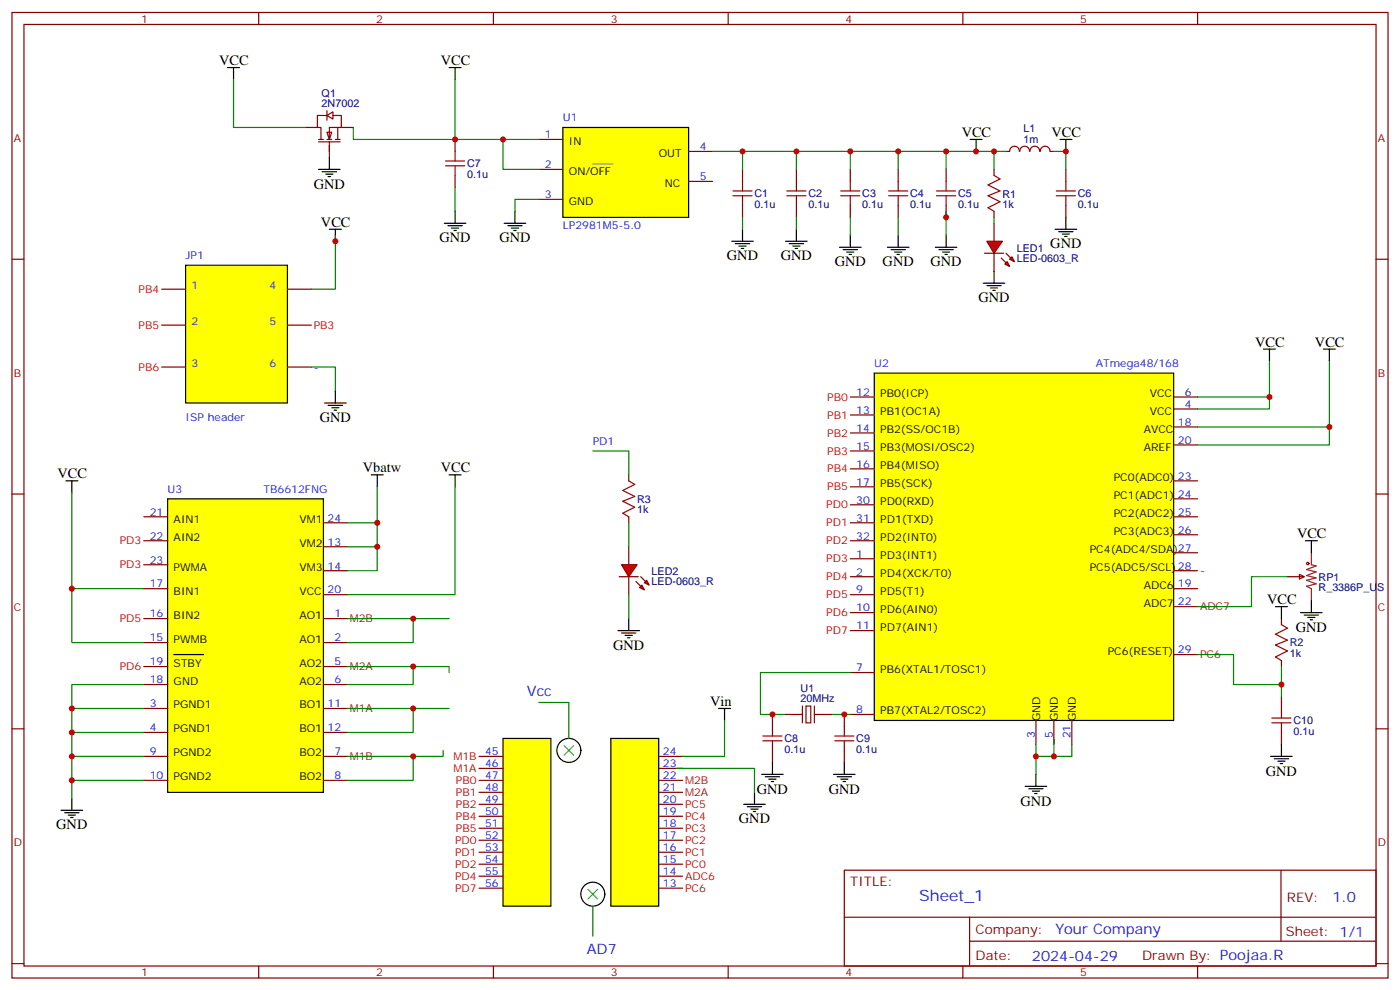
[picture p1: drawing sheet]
<svg xmlns="http://www.w3.org/2000/svg" width="412mm" height="292mm" viewBox="0 0 412 292" stroke-linecap="round" stroke-linejoin="round" font-family="sans-serif">
<g fill="none" stroke="#870000" stroke-width=".35">
<path d="M3.5 3.7h405.4v284.3h-405.4zM7.1 7.2h398.2v277.3h-398.2zM76.2 3.7v3.5M145.3 3.7v3.5M214.5 3.7v3.5M283.6 3.7v3.5M352.8 3.7v3.5M3.5 76.3h3.6M405.3 76.3h3.6M3.5 145.5h3.6M405.3 145.5h3.6M3.5 214.6h3.6"/>
<path d="M405.3 214.6h3.6M248.7 256.3h156.6v28.2h-156.6zM377.3 256.3v20.9M248.7 270.1h156.5M285.6 277.2h119.6M285.6 270.1v14.1M3.5 283.8h3.6M76.2 284.5v3.5M145.3 284.5v3.5M214.5 284.5v3.5M283.6 284.5v3.5M352.8 284.5v3.5"/>
<path d="M405.3 283.8h3.6"/>
</g>
<path d="M165.8 37.5h37v26.5h-37z" fill="#ff0" stroke="#000" stroke-width=".35"/>
<g fill="none" stroke="#a10000" stroke-width=".35">
<path d="M215.9 57.6h5.6M215.9 56.2h5.6M218.7 53.4v2.8M218.7 57.6v2.9M231.8 57.6h5.6M231.8 56.2h5.6M234.6 53.4v2.8M234.6 57.6v2.9M247.6 57.6h5.7M247.6 56.2h5.7M250.5 53.4v2.8M250.5 57.6v2.9"/>
<path d="M261.8 57.6h5.6M261.8 56.2h5.6M264.6 53.4v2.8M264.6 57.6v2.9M275.9 57.6h5.6M275.9 56.2h5.6M278.7 53.4v2.8M278.7 57.6v2.9M311.1 57.6h5.7M311.1 56.2h5.7M314 53.4v2.8M314 57.6v2.9"/>
</g>
<g fill="none" stroke="#870000" stroke-width=".35">
<path d="M158.7 41.1h7.1M158.7 49.9h7.1M158.7 58.7h7.1M202.8 44.6h7.1M202.8 53.4h7.1M218.7 49.9v3.5M234.6 49.9v3.5M250.5 49.9v3.5M264.6 49.9v3.5M278.7 49.9v3.5M314 49.9v3.5M218.7 60.5v3.5"/>
<path d="M234.6 60.5v3.5M250.5 60.5v3.5M264.6 60.5v3.5M278.7 60.5v3.5M314 60.5v3.5"/>
</g>
<g fill="#fff" stroke="#870000" stroke-width=".35">
<path d="M96.3 38.9h1.4l-.7 2.2z"/>
<path d="M96.3 34l1.8-1.1v2.2z"/>
</g>
<g fill="none" stroke="#870000" stroke-width=".35">
<path d="M90 37.5h3.5M96.3 34h-2.8v3.5h1v3.6M96.3 32.6v2.8M98.1 34h2.4v3.5h-3.5v3.6M99.5 37.5v3.6M100.5 37.5h3.6M93.8 41.8h6.4M93.8 41.1h1.4M96.3 41.1h1.4M97 41.8v4.6M98.8 41.1h1.4M134.1 41.1v3.5"/>
<path d="M134.1 51.6v3.6M292.8 49.9v1.7M296.3 44.6h1.1M297.4 44.6a1.41 1.41 0 0 1 1.4-1.5 1.41 1.41 0 0 1 1.4 1.5M300.4 44.6a1.41 1.41 0 0 1 1.4-1.5 1.41 1.41 0 0 1 1.4 1.5M303.4 44.6a1.41 1.41 0 0 1 1.4-1.5 1.41 1.41 0 0 1 1.4 1.5M306.5 44.6a1.41 1.41 0 0 1 1.4-1.5 1.41 1.41 0 0 1 1.4 1.5M309.4 44.6h1M292.8 62.2v1.8"/>
</g>
<g fill="none" stroke="#000" stroke-width=".35">
<path d="M67 19.9h3.6M68.8 19.9v3.5M132.3 19.9h3.5M134.1 19.9v3.5M93.8 49.9h6.4M94.9 50.6h4.2M96 51.3h2.1M96.7 52h.7M97 46.4v3.5M130.9 65.8h6.3M131.9 66.5h4.3M133 67.2h2.1"/>
<path d="M133.7 67.9h.7M134.1 62.2v3.6M148.5 65.8h6.4M149.6 66.5h4.2M150.6 67.2h2.2M151.3 67.9h.7M151.7 62.2v3.6"/>
</g>
<path d="M68.8 23.4v14.1h21.2M104.1 37.5v3.6h30M134.1 23.4v17.7h24.6M134.1 55.2v7M148.2 41.1v8.8h10.5M158.7 58.7h-7v3.5" fill="none" stroke="#008700" stroke-width=".35"/>
<path d="M131.2 48.8h5.7M131.2 47.4h5.7M134.1 44.6v2.8M134.1 48.8v2.8M292.8 51.6l1.8 1.1-3.6 1.8 3.6 1.7-3.6 1.4 3.6 1.8-3.6 1.8 1.8 1" fill="none" stroke="#a10000" stroke-width=".35"/>
<g fill="#f00" stroke="#870000" stroke-width=".35">
<path d="M290.7 71h4.6l-2.5 3.6z"/>
<path d="M290 74.6h5.6z"/>
</g>
<g fill="#870000" stroke="#870000" stroke-width=".35">
<path d="M296.3 74.6l1.4 1.4z"/>
<path d="M294.9 76l1.4 1.4z"/>
</g>
<g fill="#f00" stroke="#870000" stroke-width=".35">
<path d="M298.1 75.6l.7 1.4-1.4-.7z"/>
<path d="M296.7 77l.7 1.5-1.4-.7z"/>
</g>
<path d="M292.8 65.8v5.2M292.8 74.6v5.3" fill="none" stroke="#870000" stroke-width=".35"/>
<g fill="none" stroke="#000" stroke-width=".35">
<path d="M285.8 41.1h3.5M287.5 41.1v3.5M312.2 41.1h3.5M314 41.1v3.5M215.5 71h6.4M216.6 71.8h4.2M217.7 72.5h2.1M218.4 73.2h.7M218.7 67.5v3.5M231.4 71h6.4M232.5 71.8h4.2M233.5 72.5h2.2"/>
<path d="M234.2 73.2h.7M234.6 67.5v3.5M247.3 72.8h6.3M248.4 73.5h4.2M249.4 74.2h2.1M250.1 74.9h.7M250.5 69.3v3.5M261.4 72.8h6.4M262.5 73.5h4.2M263.5 74.2h2.1M264.2 74.9h.7M264.6 69.3v3.5"/>
<path d="M275.5 72.8h6.4M276.6 73.5h4.2M277.6 74.2h2.2M278.3 74.9h.7M278.7 69.3v3.5M292.8 79.9v3.5M310.8 67.5h6.3M311.9 68.2h4.2M312.9 68.9h2.1M313.6 69.6h.7M314 64v3.5M289.6 83.4h6.4"/>
<path d="M290.7 84.1h4.2M291.7 84.8h2.2M292.5 85.5h.7"/>
</g>
<g fill="none" stroke="#008700" stroke-width=".35">
<path d="M209.9 44.6h86.4M218.7 44.6v5.3M234.6 44.6v5.3M250.5 44.6v5.3M264.6 44.6v5.3M278.7 44.6v5.3M292.8 44.6v5.3M310.4 44.6h3.6v5.3M218.7 64v3.5M234.6 64v3.5M250.5 64v5.3M264.6 64v5.3"/>
<path d="M278.7 62.2v7.1M292.8 64v1.8"/>
</g>
<path d="M54.7 78.1h30v40.6h-30z" fill="#ff0" stroke="#000" stroke-width=".35"/>
<path d="M47.6 85.2h7.1M47.6 95.7h7.1M84.7 85.2h7M84.7 95.7h7M47.6 108.1h7.1M84.7 108.1h7" fill="none" stroke="#870000" stroke-width=".35"/>
<path d="M97 67.5h3.5M98.8 67.5v3.5M95.6 118.7h6.4M96.7 119.4h4.2M98.8 115.1v3.6M97.7 120.1h2.1M98.4 120.8h.7" fill="none" stroke="#000" stroke-width=".35"/>
<path d="M98.8 69.3v15.9h-7.1M91.7 108.1h7.1v7" fill="none" stroke="#008700" stroke-width=".35"/>
<path d="M49.4 146.9h45.8v86.4h-45.8z" fill="#ff0" stroke="#000" stroke-width=".35"/>
<g fill="none" stroke="#870000" stroke-width=".35">
<path d="M42.3 152.2h7.1M42.3 159.2h7.1M95.2 154h7.1M42.3 166.3h7.1M42.3 173.4h7.1M95.2 175.1h7.1M95.2 168.1h7.1M95.2 161h7.1M42.3 182.2h7.1M42.3 189.2h7.1M42.3 196.3h7.1M95.2 182.2h7.1"/>
<path d="M95.2 189.2h7.1M95.2 196.3h7.1M42.3 201.6h7.1M42.3 208.6h7.1M42.3 215.7h7.1M95.2 201.6h7.1M95.2 208.6h7.1M95.2 215.7h7.1M42.3 222.7h7.1M42.3 229.8h7.1M95.2 222.7h7.1M95.2 229.8h7.1"/>
</g>
<path d="M257.5 109.9h88.2v102.3h-88.2z" fill="#ff0" stroke="#000" stroke-width=".35"/>
<g fill="none" stroke="#870000" stroke-width=".35">
<path d="M345.7 116.9h7.1M345.7 120.4h7.1M345.7 125.7h7.1M345.7 131h7.1M345.7 141.6h7.1M345.7 146.9h7.1M345.7 152.2h7.1M345.7 157.5h7.1M345.7 162.8h7.1M345.7 168.1h7.1M345.7 173.4h7.1M345.7 178.6h7.1"/>
<path d="M345.7 192.8h7.1M305.2 212.2v7M310.4 212.2v7M315.7 212.2v7"/>
</g>
<path d="M148.2 217.5h14.1v49.3h-14.1z" fill="#ff0" stroke="#000" stroke-width=".35"/>
<g fill="none" stroke="#870000" stroke-width=".35">
<path d="M250.5 116.9h7M250.5 122.2h7M250.5 127.5h7M250.5 132.8h7M250.5 138.1h7M250.5 143.4h7M250.5 148.7h7M250.5 154h7M250.5 159.2h7M250.5 164.5h7M250.5 169.8h7M250.5 175.1h7"/>
<path d="M250.5 180.4h7M250.5 185.7h7M250.5 198h7M250.5 210.4h7M141.1 222.7h7.1M141.1 226.3h7.1M141.1 229.8h7.1M141.1 233.3h7.1M141.1 236.9h7.1M194 222.7h7.1M194 226.3h7.1M194 229.8h7.1"/>
<path d="M194 233.3h7.1M194 236.9h7.1M141.1 240.4h7.1M141.1 243.9h7.1M141.1 247.4h7.1M141.1 251h7.1M141.1 254.5h7.1M141.1 258h7.1M194 240.4h7.1M194 243.9h7.1M194 247.4h7.1M194 251h7.1"/>
<path d="M194 254.5h7.1M194 258h7.1M141.1 261.5h7.1M194 261.5h7.1"/>
</g>
<path d="M179.9 217.5h14.1v49.3h-14.1z" fill="#ff0" stroke="#000" stroke-width=".35"/>
<g fill="none" stroke="#000" stroke-width=".35">
<path d="M372.2 102.8h3.5M373.9 102.8v3.5M389.8 102.8h3.5M391.6 102.8v3.5M109.4 139.8h3.5M111.1 139.8v3.6M132.3 139.8h3.5M134.1 139.8v3.6M19.4 141.6h3.5M21.2 141.6v3.5M384.5 159.2h3.6M386.3 159.2v3.6"/>
<path d="M375.7 178.6h3.5M377.5 178.6v3.6M386.3 176.9v3.5M51.2 192.8h8.8M383.1 180.4h6.4M384.2 181.1h4.2M385.2 181.8h2.1M385.9 182.5h.7M211.7 208.6h3.5M213.4 208.6v3.6M377.5 219.2v3.5M18 238.6h6.3"/>
<path d="M19 239.3h4.3M21.2 235.1v3.5M219.1 236.9h6.3M220.1 237.6h4.3M221.2 238.3h2.1M221.9 239h.7M222.2 233.3v3.6M224.4 228h6.3M225.4 228.7h4.3M226.5 229.4h2.1M227.2 230.2h.7M227.5 224.5v3.5"/>
<path d="M245.5 228h6.4M246.6 228.7h4.2M247.6 229.4h2.2M248.4 230.2h.7M248.7 224.5v3.5M302 231.6h6.3M303 232.3h4.3M304.1 233h2.1M304.8 233.7h.7M305.2 228v3.6M374.3 222.7h6.3M375.4 223.4h4.2"/>
<path d="M376.4 224.2h2.1M377.1 224.9h.7M20.1 240h2.1M20.8 240.7h.7"/>
<circle cx="167.6" cy="221" r="3.5"/>
<circle cx="174.6" cy="263.3" r="3.5"/>
</g>
<path d="M166.2 219.6l2.8 2.8M169 219.6l-2.8 2.8M173.2 261.9l2.8 2.8M176 261.9l-2.8 2.8" fill="none" stroke="#3c3" stroke-width=".35"/>
<g fill="none" stroke="#008700" stroke-width=".35">
<path d="M373.9 106.3v10.6h-21.1M373.9 116.9v3.5h-21.1M391.6 106.3v19.4h-38.8M391.6 125.7v5.3h-38.8M21.2 145.1v44.1h21.1M111.1 143.4v10.6h-8.8M111.1 154v7h-8.8M134.1 143.4v31.7h-31.8M21.2 173.4h21.1M111.1 161v7.1h-8.8M379.2 169.8h-10.5v8.8h-15.9M102.3 196.3h30v1.7"/>
<path d="M102.3 182.2h30M121.7 182.2v7h-19.4M121.7 196.3v5.3h-19.4M250.5 198h-26.5v12.4h7.1M352.8 192.8h10.6v8.8h14.1M377.5 196.3v8.8M21.2 208.6h21.1M21.2 215.7h21.1M42.3 201.6h-21.1v33.5M102.3 208.6h30M121.7 208.6v7.1h-19.4M158.7 206.9h8.9v10.6"/>
<path d="M213.4 212.2v10.5h-12.3M245.2 210.4h5.3M305.2 219.2v8.8M310.4 217.5v5.2h-5.2M315.7 219.2v3.5h-5.3M21.2 222.7h21.1M21.2 229.8h21.1M121.7 222.7v7.1h-19.4M130.5 221v1.7h-28.2M199.3 226.3h22.9v7M174.6 266.8v8.9"/>
</g>
<g fill="none" stroke="#870000" stroke-width=".35">
<path d="M185.2 139.8v1.8M185.2 152.2v1.8M379.2 169.8h5M382.8 169.1l1.4 .7-1.4 .7zM377.5 182.2v1.7M377.5 194.5v1.8M227.5 210.4v3.5M231.1 210.4h5.3M237.4 207.9h1.4v5h-1.4zM239.9 210.4h5.3M248.7 210.4v3.5M377.5 205.1v3.5"/>
<path d="M377.5 215.7v3.5M227.5 221v3.5M248.7 221v3.5"/>
</g>
<path d="M236.4 207.9v5M239.9 207.9v5" fill="none" stroke="#871200" stroke-width=".35"/>
<g fill="none" stroke="#a10000" stroke-width=".35">
<path d="M185.2 141.6l1.8 1.1-3.6 1.7 3.6 1.8-3.6 1.4 3.6 1.8-3.6 1.7 1.8 1.1M377.5 183.9l1.7 1.1-3.5 1.8 3.5 1.7-3.5 1.4 3.5 1.8-3.5 1.8 1.8 1M224.7 218.2h5.7M224.7 216.7h5.7M227.5 213.9v2.8M227.5 218.2v2.8M245.9 218.2h5.6M245.9 216.7h5.6M248.7 213.9v2.8M248.7 218.2v2.8M374.6 212.9h5.7M374.6 211.5h5.7"/>
<path d="M377.5 208.6v2.9M377.5 212.9v2.8"/>
<circle cx="385.2" cy="165.9" r=".35"/>
</g>
<path d="M386.3 162.8v3.5l1.4 .4-2.8 1 2.8 .7-2.8 1.1 2.8 .7-2.8 .7 2.8 1-2.8 .7 1.4 .8v3.5" fill="none" stroke="#8c2424" stroke-width=".35"/>
<g fill="#f00" stroke="#870000" stroke-width=".35">
<path d="M183.1 166.3h4.6l-2.5 3.5z"/>
<path d="M182.4 169.8h5.6z"/>
</g>
<g fill="#870000" stroke="#870000" stroke-width=".35">
<path d="M188.7 169.8l1.4 1.4z"/>
<path d="M187.3 171.2l1.4 1.4z"/>
</g>
<g fill="#f00" stroke="#870000" stroke-width=".35">
<path d="M189.8 171.6l.7-.7 .7 1.4z"/>
<path d="M189.1 172.3l.7 1.4-1.4-.7z"/>
</g>
<path d="M185.2 161v5.3M185.2 169.8v5.3" fill="none" stroke="#870000" stroke-width=".35"/>
<path d="M182 185.7h6.4M183.1 186.4h4.2M184.1 187.1h2.2M184.9 187.8h.7M185.2 182.2v3.5" fill="none" stroke="#000" stroke-width=".35"/>
<path d="M174.6 132.8h10.6v7M185.2 154v7M185.2 175.1v7.1" fill="none" stroke="#008700" stroke-width=".35"/>
<g fill="#c00">
<circle cx="134.1" cy="41.1" r=".88"/>
<circle cx="148.2" cy="41.1" r=".88"/>
<circle cx="292.8" cy="44.6" r=".88"/>
<circle cx="278.7" cy="44.6" r=".88"/>
<circle cx="264.6" cy="44.6" r=".88"/>
<circle cx="250.5" cy="44.6" r=".88"/>
<circle cx="234.6" cy="44.6" r=".88"/>
<circle cx="218.7" cy="44.6" r=".88"/>
<circle cx="278.7" cy="64" r=".88"/>
<circle cx="314" cy="44.6" r=".88"/>
<circle cx="287.5" cy="44.6" r=".88"/>
<circle cx="98.8" cy="71" r=".88"/>
<circle cx="111.1" cy="154" r=".88"/>
<circle cx="111.1" cy="161" r=".88"/>
<circle cx="121.7" cy="182.2" r=".88"/>
<circle cx="121.7" cy="196.3" r=".88"/>
<circle cx="121.7" cy="208.6" r=".88"/>
<circle cx="21.2" cy="208.6" r=".88"/>
<circle cx="21.2" cy="215.7" r=".88"/>
<circle cx="21.2" cy="222.7" r=".88"/>
<circle cx="21.2" cy="229.8" r=".88"/>
<circle cx="21.2" cy="173.4" r=".88"/>
<circle cx="121.7" cy="222.7" r=".88"/>
<circle cx="248.7" cy="210.4" r=".88"/>
<circle cx="305.2" cy="222.7" r=".88"/>
<circle cx="310.4" cy="222.7" r=".88"/>
<circle cx="377.5" cy="201.6" r=".88"/>
<circle cx="227.5" cy="210.4" r=".88"/>
<circle cx="373.9" cy="116.9" r=".88"/>
<circle cx="391.6" cy="125.7" r=".88"/>
</g>
<text font-size="4.6" fill="#00f" x="270.8" y="265.3">Sheet_1</text>
<g font-size="4.2">
<text x="64.6" y="19.2">VCC</text>
<text x="129.8" y="19.2">VCC</text>
<text x="283.3" y="40.4">VCC</text>
<text x="309.7" y="40.4">VCC</text>
<text x="92.4" y="55.5">GND</text>
<text x="94.5" y="66.8">VCC</text>
<text x="129.5" y="71.4">GND</text>
<text x="147.1" y="71.4">GND</text>
<text x="214.1" y="76.7">GND</text>
<text x="230" y="76.7">GND</text>
<text x="309.4" y="73.2">GND</text>
<text x="245.9" y="78.5">GND</text>
<text x="260" y="78.5">GND</text>
<text x="274.1" y="78.5">GND</text>
<text x="288.2" y="89">GND</text>
<text x="369.7" y="102.1">VCC</text>
<text x="387.3" y="102.1">VCC</text>
<text x="94.2" y="124.3">GND</text>
<text x="16.9" y="140.9">VCC</text>
<text x="106.9" y="139.1">Vbatw</text>
<text x="129.8" y="139.1">VCC</text>
<text x="382.1" y="158.5">VCC</text>
<text x="373.2" y="177.9">VCC</text>
<text x="180.6" y="191.3">GND</text>
<text x="381.7" y="186.1">GND</text>
<text x="209.2" y="207.9">Vin</text>
<text x="223" y="233.7">GND</text>
<text x="244.1" y="233.7">GND</text>
<text x="372.9" y="228.4">GND</text>
<text x="300.6" y="237.2">GND</text>
<text x="16.6" y="244.3">GND</text>
<text x="217.7" y="242.5">GND</text>
</g>
<g font-size="4.2" fill="#00f">
<text x="155.2" y="205.1">Vcc</text>
<text x="392.5" y="265.5">1.0</text>
<text x="310.9" y="275.1">Your Company</text>
<text x="172.9" y="281">AD7</text>
<text x="304" y="282.9">2024-04-29</text>
</g>
<g font-size="3.9" fill="#800">
<text x="250.5" y="260.8">TITLE:</text>
<text x="379.1" y="265.5">REV:</text>
<text x="287.4" y="275">Company:</text>
<text x="378.7" y="275.7">Sheet: 1/1</text>
<text x="287.4" y="282.7">Date:</text>
<text x="336.4" y="282.8">Drawn By: Poojaa.R</text>
</g>
<g font-size="3.2" fill="#800">
<text x="41.6" y="6.7">1</text>
<text x="110.8" y="6.7">2</text>
<text x="179.9" y="6.7">3</text>
<text x="249.1" y="6.7">4</text>
<text x="318.2" y="6.7">5</text>
<text x="4.1" y="41.8">A</text>
<text x="405.9" y="41.8">A</text>
<text x="4.1" y="110.9">B</text>
<text x="405.9" y="110.9">B</text>
<text x="4.1" y="180.1">C</text>
<text x="405.9" y="180.1">C</text>
<text x="4.1" y="249.2">D</text>
<text x="405.9" y="249.2">D</text>
<text x="41.6" y="287.5">1</text>
<text x="110.8" y="287.5">2</text>
<text x="179.9" y="287.5">3</text>
<text x="249.1" y="287.5">4</text>
<text x="318.2" y="287.5">5</text>
</g>
<g font-size="3.2" fill="#000080">
<text x="94.7" y="28.5">Q1</text>
<text x="94.7" y="31.5">2N7002</text>
<text x="301.5" y="39">L1</text>
<text x="301.5" y="42">1m</text>
<text x="137.6" y="52.5">0.1u</text>
<text x="137.6" y="49.3">C7</text>
<text x="222.2" y="58.1">C1</text>
<text x="238.1" y="58.1">C2</text>
<text x="254" y="58.1">C3</text>
<text x="268.1" y="58.1">C4</text>
<text x="282.2" y="58.1">C5</text>
<text x="295.3" y="58.2">R1</text>
<text x="317.5" y="58.1">C6</text>
<text x="222.2" y="61.4">0.1u</text>
<text x="238.1" y="61.4">0.1u</text>
<text x="254" y="61.4">0.1u</text>
<text x="268.1" y="61.4">0.1u</text>
<text x="282.2" y="61.4">0.1u</text>
<text x="295.3" y="61.2">1k</text>
<text x="317.5" y="61.4">0.1u</text>
<text x="299.5" y="77.1">LED-0603_R</text>
<text x="299.5" y="74.1">LED1</text>
<text x="187.7" y="148.2">R3</text>
<text x="187.7" y="151.2">1k</text>
<text x="191.9" y="172.4">LED-0603_R</text>
<text x="191.9" y="169.3">LED2</text>
<text x="388.4" y="171">RP1</text>
<text x="388.4" y="174.1">R_3386P_US</text>
<text x="379.9" y="190.4">R2</text>
<text x="379.9" y="193.5">1k</text>
<text x="235.8" y="203.7">U1</text>
<text x="235.8" y="206.9">20MHz</text>
<text x="381" y="213.3">C10</text>
<text x="231.1" y="221.8">0.1u</text>
<text x="231.1" y="218.6">C8</text>
<text x="252.2" y="221.8">0.1u</text>
<text x="252.2" y="218.6">C9</text>
<text x="381" y="216.5">0.1u</text>
</g>
<g font-size="3.2" fill="#00f">
<text x="165.8" y="35.8">U1</text>
<text x="160.5" y="40.7">1</text>
<text x="206.1" y="44.2">4</text>
<text x="160.5" y="49.5">2</text>
<text x="206.1" y="53.1">5</text>
<text x="160.5" y="58.3">3</text>
<text x="165.8" y="67.5">LP2981M5-5.0</text>
<text x="54.7" y="76.3">JP1</text>
<text x="92.4" y="109.1">-</text>
<text x="257.5" y="108.1">U2</text>
<text x="322.8" y="108.1">ATmega48/168</text>
<text x="252.2" y="116.6">12</text>
<text x="349" y="116.6">6</text>
<text x="54.7" y="124">ISP header</text>
<text x="252.2" y="121.8">13</text>
<text x="347" y="125.4">18</text>
<text x="349" y="120.1">4</text>
<text x="174.6" y="131">PD1</text>
<text x="252.2" y="127.1">14</text>
<text x="347" y="130.7">20</text>
<text x="252.2" y="132.4">15</text>
<text x="252.2" y="137.7">16</text>
<text x="252.2" y="143">17</text>
<text x="347" y="141.3">23</text>
<text x="49.4" y="145.1">U3</text>
<text x="77.6" y="145.1">TB6612FNG</text>
<text x="252.2" y="148.3">30</text>
<text x="347" y="146.5">24</text>
<text x="44.1" y="151.8">21</text>
<text x="96.5" y="153.6">24</text>
<text x="252.2" y="153.6">31</text>
<text x="347" y="151.8">25</text>
<text x="44.1" y="158.9">22</text>
<text x="96.5" y="160.7">13</text>
<text x="252.2" y="158.9">32</text>
<text x="347" y="157.1">26</text>
<text x="44.1" y="165.9">23</text>
<text x="96.5" y="167.7">14</text>
<text x="252.2" y="164.2">1</text>
<text x="347" y="167.7">28</text>
<text x="44.1" y="173">17</text>
<text x="252.2" y="169.5">2</text>
<text x="347" y="173">19</text>
<text x="353.5" y="169.1">-</text>
<text x="96.5" y="174.8">20</text>
<text x="252.2" y="174.8">9</text>
<text x="347" y="178.3">22</text>
<text x="44.1" y="181.8">16</text>
<text x="98.5" y="181.8">1</text>
<text x="252.2" y="180.1">10</text>
<text x="252.2" y="185.3">11</text>
<text x="44.1" y="188.9">15</text>
<text x="98.5" y="188.9">2</text>
<text x="44.1" y="195.9">19</text>
<text x="98.5" y="195.9">5</text>
<text x="252.2" y="197.7">7</text>
<text x="347" y="192.4">29</text>
<text x="44.1" y="201.2">18</text>
<text x="98.5" y="201.2">6</text>
<text x="44.1" y="208.3">3</text>
<text x="96.5" y="208.3">11</text>
<text x="44.1" y="215.3">4</text>
<text x="96.5" y="215.3">12</text>
<text x="252.2" y="210">8</text>
<text x="304.8" y="217.5" transform="rotate(-90 304.8 217.5)">3</text>
<text x="310.1" y="217.5" transform="rotate(-90 310.1 217.5)">5</text>
<text x="315.4" y="217.5" transform="rotate(-90 315.4 217.5)">21</text>
<text x="44.1" y="222.4">9</text>
<text x="98.5" y="222.4">7</text>
<text x="142.9" y="222.4">45</text>
<text x="142.9" y="225.9">46</text>
<text x="195.3" y="222.4">24</text>
<text x="195.3" y="225.9">23</text>
<text x="44.1" y="229.4">10</text>
<text x="98.5" y="229.4">8</text>
<text x="142.9" y="229.4">47</text>
<text x="142.9" y="233">48</text>
<text x="195.3" y="229.4">22</text>
<text x="195.3" y="233">21</text>
<text x="142.9" y="236.5">49</text>
<text x="195.3" y="236.5">20</text>
<text x="142.9" y="240">50</text>
<text x="142.9" y="243.6">51</text>
<text x="195.3" y="240">19</text>
<text x="195.3" y="243.6">18</text>
<text x="142.9" y="247.1">52</text>
<text x="142.9" y="250.6">53</text>
<text x="195.3" y="247.1">17</text>
<text x="195.3" y="250.6">16</text>
<text x="142.9" y="254.1">54</text>
<text x="142.9" y="257.7">55</text>
<text x="195.3" y="254.1">15</text>
<text x="195.3" y="257.7">14</text>
<text x="142.9" y="261.2">56</text>
<text x="195.3" y="261.2">13</text>
</g>
<g font-size="3.2">
<text x="167.6" y="42.8">IN</text>
<text x="194" y="46.4">OUT</text>
<text x="167.6" y="51.6">ON/OFF</text>
<text x="195.8" y="55.2">NC</text>
<text x="167.6" y="60.5">GND</text>
<text x="259.3" y="116.9">PB0(ICP)</text>
<text x="338.7" y="116.9">VCC</text>
<text x="259.3" y="122.2">PB1(OC1A)</text>
<text x="338.7" y="122.2">VCC</text>
<text x="259.3" y="127.5">PB2(SS/OC1B)</text>
<text x="336.9" y="127.5">AVCC</text>
<text x="259.3" y="132.8">PB3(MOSI/OSC2)</text>
<text x="336.9" y="132.8">AREF</text>
<text x="259.3" y="138.1">PB4(MISO)</text>
<text x="259.3" y="143.4">PB5(SCK)</text>
<text x="328.1" y="141.6">PC0(ADC0)</text>
<text x="259.3" y="148.7">PD0(RXD)</text>
<text x="328.1" y="146.9">PC1(ADC1)</text>
<text x="51.2" y="154">AIN1</text>
<text x="88.2" y="154">VM1</text>
<text x="259.3" y="154">PD1(TXD)</text>
<text x="328.1" y="152.2">PC2(ADC2)</text>
<text x="51.2" y="159.2">AIN2</text>
<text x="88.2" y="161">VM2</text>
<text x="259.3" y="159.2">PD2(INT0)</text>
<text x="328.1" y="157.5">PC3(ADC3)</text>
<text x="259.3" y="164.5">PD3(INT1)</text>
<text x="321" y="162.8">PC4(ADC4/SDA)27</text>
<text x="51.2" y="168.1">PWMA</text>
<text x="88.2" y="168.1">VM3</text>
<text x="259.3" y="169.8">PD4(XCK/T0)</text>
<text x="321" y="168.1">PC5(ADC5/SCL)</text>
<text x="336.9" y="173.4">ADC6</text>
<text x="51.2" y="175.1">BIN1</text>
<text x="88.2" y="175.1">VCC</text>
<text x="259.3" y="175.1">PD5(T1)</text>
<text x="336.9" y="178.6">ADC7</text>
<text x="51.2" y="182.2">BIN2</text>
<text x="88.2" y="182.2">AO1</text>
<text x="259.3" y="185.7">PD7(AIN1)</text>
<text x="259.3" y="180.4">PD6(AIN0)</text>
<text x="51.2" y="189.2">PWMB</text>
<text x="88.2" y="189.2">AO1</text>
<text x="51.2" y="196.3">STBY</text>
<text x="88.2" y="196.3">AO2</text>
<text x="326.3" y="192.8">PC6(RESET)</text>
<text x="51.2" y="201.6">GND</text>
<text x="88.2" y="201.6">AO2</text>
<text x="259.3" y="198">PB6(XTAL1/TOSC1)</text>
<text x="51.2" y="208.6">PGND1</text>
<text x="88.2" y="208.6">BO1</text>
<text x="51.2" y="215.7">PGND1</text>
<text x="88.2" y="215.7">BO1</text>
<text x="259.3" y="210.4">PB7(XTAL2/TOSC2)</text>
<text x="306.4" y="212.4" transform="rotate(-90 306.4 212.4)">GND</text>
<text x="311.7" y="212.4" transform="rotate(-90 311.7 212.4)">GND</text>
<text x="316.9" y="212.4" transform="rotate(-90 316.9 212.4)">GND</text>
<text x="51.2" y="222.7">PGND2</text>
<text x="88.2" y="222.7">BO2</text>
<text x="51.2" y="229.8">PGND2</text>
<text x="88.2" y="229.8">BO2</text>
</g>
<g font-size="3.2" fill="#03f">
<text x="174.6" y="48.1">___</text>
<text x="56.4" y="85.2">1</text>
<text x="79.4" y="85.2">4</text>
<text x="56.4" y="95.7">2</text>
<text x="79.4" y="95.7">5</text>
<text x="56.4" y="108.1">3</text>
<text x="79.4" y="108.1">6</text>
</g>
<g font-size="3.2" fill="#c00">
<text x="40.8" y="86.2">PB4</text>
<text x="40.8" y="96.8">PB5</text>
<text x="92.4" y="96.8">PB3</text>
<text x="40.8" y="109.1">PB6</text>
<text x="243.7" y="118">PB0</text>
<text x="243.7" y="123.3">PB1</text>
<text x="243.7" y="128.6">PB2</text>
<text x="243.7" y="133.8">PB3</text>
<text x="243.7" y="139.1">PB4</text>
<text x="243.4" y="149.7">PD0</text>
<text x="243.7" y="144.4">PB5</text>
<text x="243.4" y="155">PD1</text>
<text x="35.3" y="160.3">PD3</text>
<text x="243.4" y="160.3">PD2</text>
<text x="35.3" y="167.4">PD3</text>
<text x="243.4" y="165.6">PD3</text>
<text x="243.4" y="170.9">PD4</text>
<text x="243.4" y="176.2">PD5</text>
<text x="353.5" y="179.7">ADC7</text>
<text x="35.3" y="183.2">PD5</text>
<text x="103" y="183.2">M2B</text>
<text x="243.4" y="181.5">PD6</text>
<text x="243.4" y="186.8">PD7</text>
<text x="35.3" y="197.3">PD6</text>
<text x="103" y="197.3">M2A</text>
<text x="353.5" y="193.8">PC6</text>
<text x="103" y="209.7">M1A</text>
<text x="103" y="223.8">M1B</text>
<text x="133.5" y="223.8">M1B</text>
<text x="133.5" y="227.3">M1A</text>
<text x="134.3" y="230.9">PB0</text>
<text x="201.8" y="230.9">M2B</text>
<text x="134.3" y="234.4">PB1</text>
<text x="134.3" y="237.9">PB2</text>
<text x="201.8" y="234.4">M2A</text>
<text x="201.8" y="237.9">PC5</text>
<text x="134.3" y="241.4">PB4</text>
<text x="134.3" y="245">PB5</text>
<text x="201.8" y="241.4">PC4</text>
<text x="201.8" y="245">PC3</text>
<text x="134" y="248.5">PD0</text>
<text x="201.8" y="248.5">PC2</text>
<text x="134" y="252">PD1</text>
<text x="134" y="255.6">PD2</text>
<text x="201.8" y="252">PC1</text>
<text x="201.8" y="255.6">PC0</text>
<text x="134" y="259.1">PD4</text>
<text x="134" y="262.6">PD7</text>
<text x="201.8" y="259.1">ADC6</text>
<text x="201.8" y="262.6">PC6</text>
</g>
</svg>
